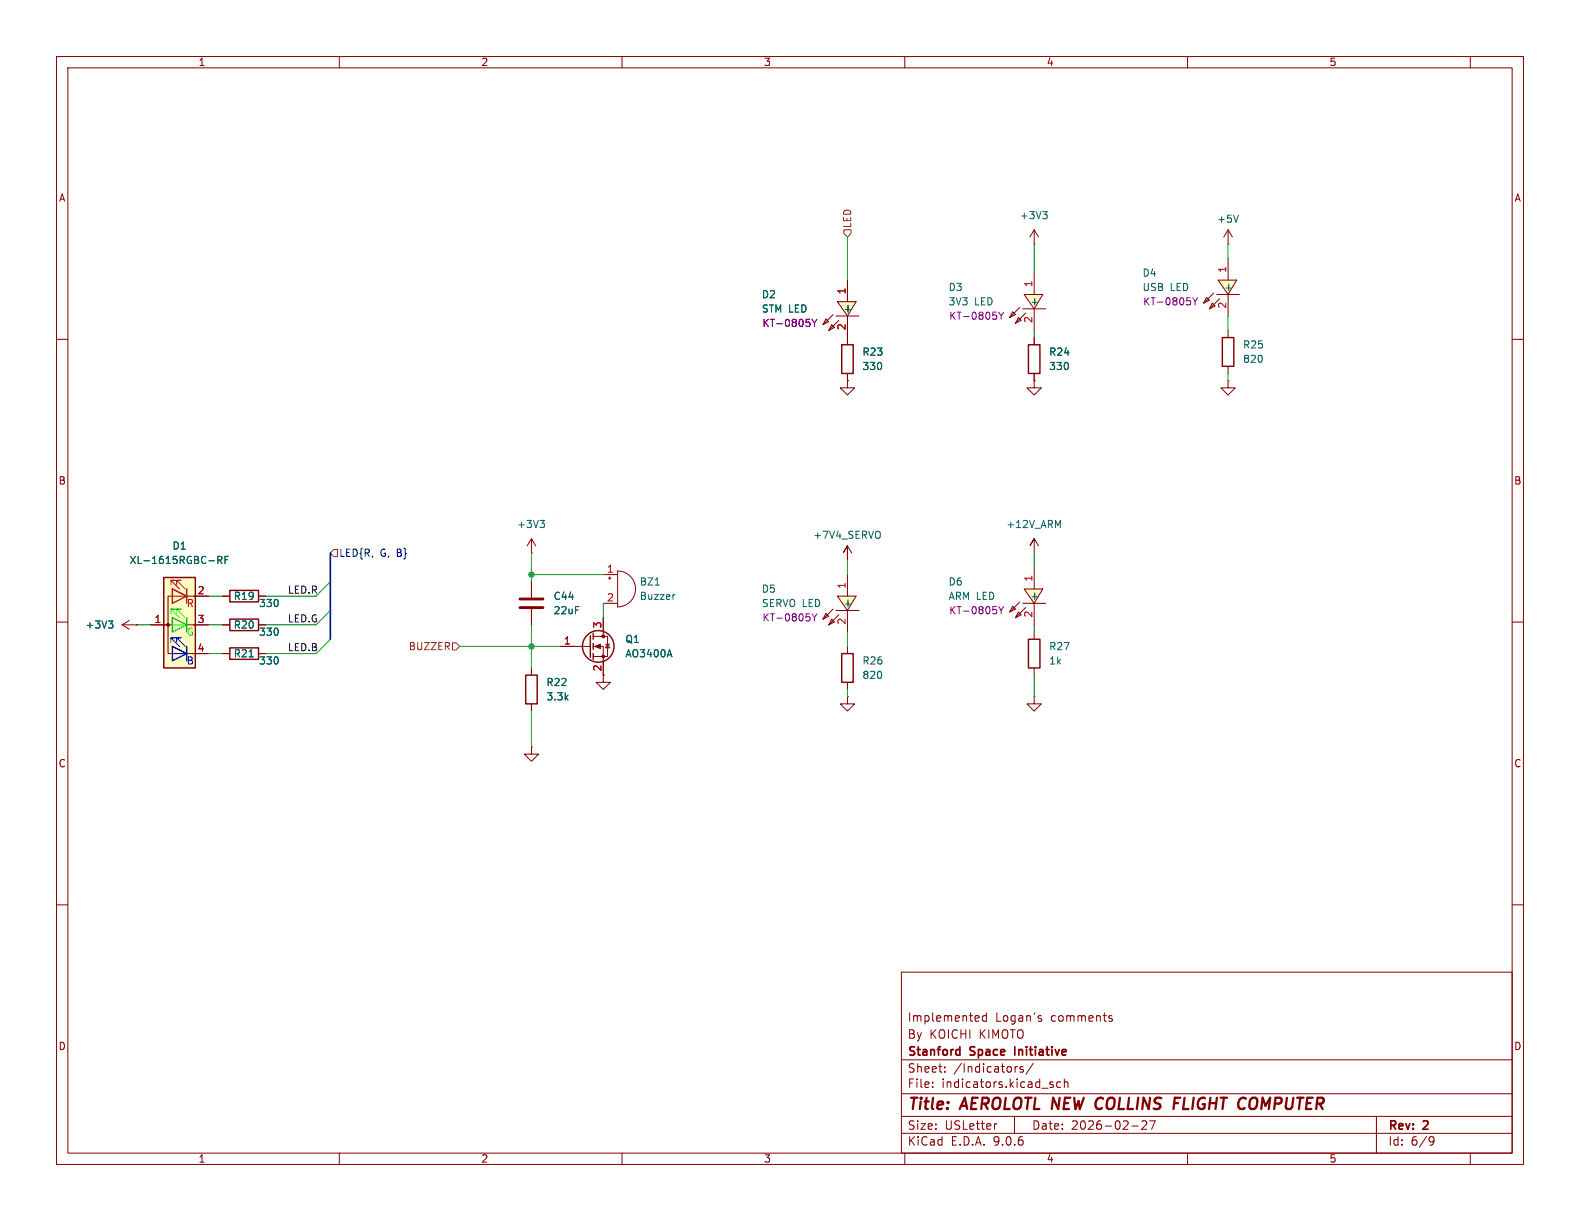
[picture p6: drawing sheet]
<svg xmlns="http://www.w3.org/2000/svg" width="279mm" height="216mm" viewBox="0 0 279 216" stroke-linecap="round" stroke-linejoin="round" font-family="sans-serif">
<g fill="none" stroke="#840000" stroke-width=".18">
<path d="M10 10h259.4v195.9h-259.4zM12 12h255.4v191.9h-255.4zM60 10v2M110 10v2M160 10v2M210 10v2M260 10v2M10 60h2M267.4 60h2M10 110h2M267.4 110h2M10 160h2"/>
<path d="M159.4 171.9h108v32h-108zM173.1 179.7v.2l-.7 .2M174.4 179.1v1.5M174.4 179.7l-.4-.1-.3 .3v.4l.2 .2h.5M183.8 179.6l.3 .1M196.1 179.7h.5M267.4 160h2M159.4 197.4h108M159.4 193.4h108M159.4 187.4h108M164.9 192.1v.2M164.9 191.4v.1"/>
<path d="M167.1 189.4v.2M167.1 188.7v.1M176.3 198.7l-.3 .1M179.4 197.4v3M179.9 188.6l-.3 .1M180.9 188.7l-.3-.1-.2 .2v.2l.5 .2v.3h-.5M182.7 188l-1.3 1.9M183.8 180.1l.3 .1 .1 .2-.2 .2h-.3M185.9 191.8l.3 .1 .1 .2-.2 .2h-.3M185.9 191.3l.3 .1M187.6 191.4l-.5-.1-.2 .3v.4l.1 .2h.6M188.2 191.4l.2-.1 .4 .1 .1 .9"/>
<path d="M188.2 190.8v1.5M196.1 180l.5 .2 .1 .2-.2 .2-.4-.1M200.1 199.1h1.2M201.9 198.3l.6-.1 .2 .1 .1 .3-.9 1.1h.9M203.3 198.2h1l-.7 1.5M243.4 197.4v6.5M60 203.9v2M110 203.9v2M159.4 200.4h108M160 203.9v2M210 203.9v2M253 201l.5 .1a.99 .99 0 0 1-.4 1.4h-.2"/>
<path d="M253.6 201.6l-.3 .3h-.3M260 203.9v2"/>
</g>
<path d="M169.3 185.6h.4M169.7 185.1v1.5M169.7 186.5l-.4 .1M179.5 185.1v1.5" fill="none" stroke="#840000" stroke-width=".3"/>
<g fill="#ffffc2">
<path d="M180.1 108.2l.5 .5-1 .5z"/>
<path d="M179.1 107.2l.5 .5-1 .5z"/>
<path d="M181.1 104.1h3.3l-1.5 2.6z"/>
</g>
<g fill="none" stroke="#840000" stroke-width=".18">
<path d="M217.2 43.2h.1M217.2 40.6l-.8 1.3M217.2 40.6l.7 1.3M217.2 40.6v2.6M183.6 96.5l-.7-1.2-.8 1.2 .8-1.2v2.5M39.4 115.6h1.2M45.7 115.6h1.3M94 118.1v1.3M179.1 107.2l.5 .5-1 .5zM180.1 108.2l.5 .5-1 .5zM180.3 106.4l-1.7 1.8M180.9 106.7h4"/>
<path d="M181.1 104.1h3.3l-1.5 2.6zM181.4 107.4l-1.8 1.8M182.9 100.3v3.8M182.9 106.7v3.8M94 132.1v1.3h1.2l-1.2 1.2-1.3-1.2h1.3M94 132.1h.1M94 124.5v1.2"/>
</g>
<path d="M219 38l-.4 1.3M187.1 92.9l.4-.9v1.3M44.1 116.1h.7M183 104.8v1" fill="none" stroke="#006464" stroke-width=".18"/>
<path d="M176.6 107.3l.4 .6M177 107.9v.6M177.5 107.3l-.5 .6" fill="none" stroke="#840084" stroke-width=".18"/>
<path d="M40.6 114.6h5.1v2h-5.1zM93 119.4h2v5.1h-2z" fill="none" stroke="#840000" stroke-width=".25"/>
<g fill="#ffffc2">
<path d="M214.4 53.6l.5 .5-1 .5z"/>
<path d="M213.4 52.6l.5 .5-1.1 .5z"/>
<path d="M215.4 49.5h3.3l-1.5 2.6z"/>
</g>
<path d="M213.4 52.6l.5 .5-1.1 .5zM214.4 53.6l.5 .5-1 .5zM214.6 51.8l-1.8 1.8M215.1 52.1h4.1M215.4 49.5h3.3l-1.5 2.6zM215.7 52.8l-1.8 1.8M217.2 45.7v3.8M217.2 52.1v3.8M149.9 96.5v2.6v-2.6l-.8 1.3 .8-1.3 .7 1.3" fill="none" stroke="#840000" stroke-width=".18"/>
<path d="M217.3 50.2v1M155.6 94.1v.9" fill="none" stroke="#006464" stroke-width=".18"/>
<path d="M210.9 52.6l.4 .7M211.3 53.3v.6M211.8 52.6l-.5 .7" fill="none" stroke="#840084" stroke-width=".18"/>
<g fill="#ffffc2">
<path d="M147.1 109.5l.5 .5-1 .5z"/>
<path d="M146 108.5l.6 .5-1.1 .5z"/>
<path d="M148.1 105.4h3.3l-1.5 2.6z"/>
</g>
<g fill="none" stroke="#840000" stroke-width=".18">
<path d="M182.9 59.7v1.3M182.9 67.3v1.3h1.2l-1.2 1.3-1.3-1.3h1.3M182.9 67.3h.1M182.9 66v1.3M146 108.5l.6 .5-1.1 .5zM147.1 109.5l.5 .5-1 .5zM147.3 107.7l-1.8 1.8M147.8 108h4.1M148.1 105.4h3.3l-1.5 2.6zM148.3 108.7l-1.7 1.8M149.9 101.6v3.8M149.9 108v3.8"/>
<path d="M149.9 114.3v1.3M149.9 123.2v1.3h1.2l-1.2 1.2-1.3-1.2h1.3M149.9 123.2h.1M149.9 120.7v1.2"/>
</g>
<path d="M150 106.1v.9" fill="none" stroke="#006464" stroke-width=".18"/>
<path d="M143.6 108.5l.4 .7M144 109.2v.6M144.4 108.5l-.4 .7" fill="none" stroke="#840084" stroke-width=".18"/>
<path d="M181.9 61h2v5h-2zM148.8 115.6h2.1v5.1h-2.1z" fill="none" stroke="#840000" stroke-width=".25"/>
<g fill="#ffffc2">
<path d="M180.1 56.1l.5 .5-1 .6z"/>
<path d="M179.1 55.1l.5 .5-1 .5z"/>
<path d="M181.1 52.1h3.3l-1.5 2.5z"/>
</g>
<g fill="none" stroke="#840000" stroke-width=".18">
<path d="M179.1 55.1l.5 .5-1 .5zM180.1 56.1l.5 .5-1 .6zM180.3 54.4l-1.7 1.7M180.9 54.6h4M181.1 52.1h3.3l-1.5 2.5zM181.4 55.4l-1.8 1.8M182.9 43.2h.1M182.9 40.6v2.6M182.9 48.3v3.8M182.9 54.6v3.8M182.9 40.6l-.8 1.3M182.9 40.6l.7 1.3"/>
<path d="M217.2 58.4v1.3M217.2 67.3v1.3h1.2l-1.2 1.3-1.3-1.3h1.3M217.2 67.3h.1M217.2 64.8v1.2M182.9 111.8v1.2M182.9 118.1v1.3M182.9 123.2v1.3h1.2l-1.2 1.2-1.3-1.2h1.3M182.9 123.2h.1"/>
</g>
<path d="M184.4 37.4h.8l-.4 .5M184.9 37.9l.3 .2v.3l-.3 .3M183 52.7v1" fill="none" stroke="#006464" stroke-width=".18"/>
<path d="M176.6 55.2l.4 .7M177 55.9v.6M177.5 55.2l-.5 .7" fill="none" stroke="#840084" stroke-width=".18"/>
<path d="M216.2 59.7h2v5.1h-2zM181.9 113h2v5.1h-2z" fill="none" stroke="#840000" stroke-width=".25"/>
<g fill="#ffffc2">
<path d="M147.1 57.4l.5 .5-1 .5z"/>
<path d="M146 56.4l.6 .5-1.1 .5z"/>
<path d="M148.1 53.3h3.3l-1.5 2.6z"/>
</g>
<path d="M146 56.4l.6 .5-1.1 .5zM147.1 57.4l.5 .5-1 .5zM147.3 55.6l-1.8 1.8M147.8 55.9h4.1M148.1 53.3h3.3l-1.5 2.6zM148.3 56.6l-1.7 1.8M149.9 49.5v3.8M149.9 55.9v5.1M149.9 67.3v1.3h1.2l-1.2 1.3-1.3-1.3h1.3M149.9 67.3h.1M149.9 66v1.3" fill="none" stroke="#840000" stroke-width=".18"/>
<path d="M150 54v1" fill="none" stroke="#006464" stroke-width=".18"/>
<path d="M143.6 56.5l.4 .6M144 57.1v.6M144.4 56.5l-.4 .6" fill="none" stroke="#840084" stroke-width=".18"/>
<path d="M148.8 61h2.1v5h-2.1z" fill="none" stroke="#840000" stroke-width=".25"/>
<path d="M29 102.1h5.5v16h-5.5z" fill="#ffffc2"/>
<g fill="none" stroke="#840000" stroke-width=".25">
<path d="M29 102.1h5.5v16h-5.5zM40.6 104.4h5.1v2h-5.1zM40.6 109.5h5.1v2h-5.1zM104.4 112.4v3.8M104.9 112v1M104.9 113.8v1M104.9 115.6v1"/>
<circle cx="105.8" cy="114.3" r="2.79"/>
</g>
<g fill="none" stroke="#840000" stroke-width=".18">
<path d="M149.9 49.5v3.8M149.9 55.9v5.1M182.9 59.7v1.3M149.9 67.3h.1M149.9 66v1.3M182.9 67.3h.1M182.9 66v1.3M94 97.8h.1M94 95.3l-.8 1.2M94 95.3l.7 1.2M94 95.3v2.5M21.6 110.5h2.5"/>
<path d="M21.6 110.5l1.3 .8M22.9 109.7l-1.3 .8M24.1 110.5h.1M26.7 110.5h3.8M30.5 105.4h-.8v10.2h.8M33 105.4h3.8M33 110.5h3.8M33 115.6h3.8M39.4 105.4h1.2M39.4 110.5h1.2M39.4 115.6h1.2M45.7 105.4h1.3"/>
<path d="M45.7 110.5h1.3M45.7 115.6h1.3M94 102.9v2.8M94 107.7v2.8M94 118.1v1.3M99.1 114.3h5.3M104.9 112.5h2.5v3.6h-2.5M104.9 114.3h1.8v6.4h1.2l-1.2 1.2-1.3-1.2h1.3M106.7 101.6h2.5M106.7 106.7h2.5M106.7 109.2v3.3M107.1 113.9h.7"/>
<path d="M107.4 113.9l.4 .7h-.7zM107.6 102.2h.5M107.8 102v.5M109.2 101a3.2 3.2 0 0 1 3.2 3.1 3.2 3.2 0 0 1-3.2 3.2zM94 124.5v1.2"/>
</g>
<g fill="#840000" stroke="#840000" stroke-width=".18">
<path d="M105.2 114.3l1-.4v.8z"/>
<circle cx="29.7" cy="110.5" r=".25"/>
<circle cx="106.7" cy="112.5" r=".25"/>
<circle cx="106.7" cy="116.1" r=".25"/>
</g>
<path d="M30.5 104.1l2.5 1.3-2.5 1.3zM33 104.1v2.6" fill="none" stroke="#fd0000" stroke-width=".25"/>
<path d="M30.2 103.4v-.8h.8h-.8l1.5 1.5M30.5 105.4h2.5M31.2 103.4v-.8h.8h-.8l1.6 1.5" fill="none" stroke="#fd0000" stroke-width=".18"/>
<path d="M30.5 109.2l2.5 1.3-2.5 1.3zM33 109.2v2.6" fill="none" stroke="#0f0" stroke-width=".25"/>
<path d="M30.5 114.3l2.5 1.3-2.5 1.2zM33 114.3v2.5" fill="none" stroke="#00f" stroke-width=".25"/>
<path d="M30.2 113.5v-.7h.8h-.8l1.5 1.5M30.5 115.6h2.5M31.2 113.5v-.7h.8h-.8l1.6 1.5" fill="none" stroke="#00f" stroke-width=".18"/>
<path d="M30.2 108.5v-.8h.8h-.8l1.5 1.5M30.5 110.5h2.5M31.2 108.5v-.8h.8h-.8l1.6 1.5" fill="none" stroke="#0f0" stroke-width=".18"/>
<g fill="none" stroke="#006464" stroke-width=".18">
<path d="M150 54v1M38.5 99h.6l.1-.2v-.3l-.7-.1v1.2M38.8 99l.4 .6M39.8 99h.4M40.4 98.4h-.6v1.2M95.5 92h.8l-.4 .5M96 92.5l.3 .2v.3l-.3 .3M19.2 109.8h.8l-.5 .5M19.7 110.3l.3 .2v.3l-.3 .3M44.1 116.1h.7M115.9 103.4h.7M118.4 114.9l.4 1.2"/>
<path d="M119.4 105.1l-.3 .1"/>
</g>
<path d="M91.9 105.9h4.1M91.9 107.4h4.1" fill="none" stroke="#840000" stroke-width=".51"/>
<path d="M149.2 40.6h1.3v.7l-.6 .6-.7-.6zM59.1 97.2h.6v1.2h-.6l-.7-.6zM80 113.7h.6l.7 .6-.7 .6h-.6z" fill="none" stroke="#725600" stroke-width=".18"/>
<path d="M58.4 97.8v15.2" fill="none" stroke="#000084" stroke-width=".3"/>
<g fill="none" stroke="#009600" stroke-width=".18">
<path d="M149.9 41.9v7.6M182.9 43.2v5.1M182.9 58.4v1.3M217.2 43.2v2.5M217.2 55.9v2.5M217.2 66v1.3M94 97.8v5.1M149.9 99.1v2.5M182.9 97.8v2.5M24.1 110.5h2.6M36.8 110.5h2.6M36.8 115.6h2.6"/>
<path d="M36.8 105.4h2.6M58.4 108l-2.5 2.5h-8.9M58.4 113l-2.5 2.6h-8.9M58.4 102.9l-2.5 2.5h-8.9M81.3 114.3h17.8M94 101.6h12.7M94 110.5v7.6M106.7 106.7v2.5M149.9 111.8v2.5M182.9 110.5v1.3M182.9 119.4v3.8M94 125.7v6.4"/>
<path d="M149.9 121.9v1.3"/>
</g>
<path d="M143.6 56.5l.4 .6M144 57.1v.6M144.4 56.5l-.4 .6" fill="none" stroke="#840084" stroke-width=".18"/>
<g fill="#009600" stroke="#009600" stroke-width=".18">
<circle cx="94" cy="114.3" r=".46"/>
<circle cx="94" cy="101.6" r=".46"/>
</g>
<g font-size="2.8" fill="#840000">
<text x="160.4" y="196.8">Title:</text>
<text x="170.1" y="196.8">AEROLOTL NEW COLLINS</text>
<text x="210" y="196.8">FLIGHT COMPUTER</text>
</g>
<g font-size="2.1" fill="#840000">
<text x="160.4" y="183.9">By</text>
<text x="160.4" y="180.9">Implemented</text>
<text x="164.3" y="183.9">KOICHI</text>
<text x="173.2" y="183.9">KIMOTO</text>
<text x="176" y="180.9">Logan's</text>
<text x="185.9" y="180.9">comments</text>
<text x="160.4" y="189.9">Sheet:</text>
<text x="160.4" y="187.1">Stanford</text>
<text x="168.6" y="189.9">/Indicators/</text>
<text x="171.6" y="187.1">Space</text>
<text x="180.1" y="187.1">Initiative</text>
<text x="160.4" y="192.6">File:</text>
<text x="166.5" y="192.6">indicators.kicad_sch</text>
<text x="160.4" y="202.8">KiCad</text>
<text x="160.4" y="200">Size:</text>
<text x="167.1" y="200">USLetter</text>
<text x="168.1" y="202.8">E.D.A.</text>
<text x="175.7" y="202.8">9.0.6</text>
<text x="182.4" y="200">Date:</text>
<text x="189.4" y="200">2026-02-27</text>
<text x="245.4" y="200.2">Rev:</text>
<text x="245.4" y="202.8">Id:</text>
<text x="249.5" y="202.8">6/9</text>
<text x="251.8" y="200.2">2</text>
</g>
<g font-size="1.8" fill="#840000">
<text x="35" y="11.9">1</text>
<text x="85" y="11.9">2</text>
<text x="135" y="11.9">3</text>
<text x="185" y="11.9">4</text>
<text x="235" y="11.9">5</text>
<text x="10.3" y="35.9">A</text>
<text x="267.7" y="35.9">A</text>
<text x="10.3" y="85.9">B</text>
<text x="267.7" y="85.9">B</text>
<text x="106.4" y="118.8" transform="rotate(-90 106.4 118.8)">2</text>
<text x="10.3" y="135.9">C</text>
<text x="267.7" y="135.9">C</text>
<text x="10.3" y="185.9">D</text>
<text x="267.7" y="185.9">D</text>
<text x="35" y="205.8">1</text>
<text x="85" y="205.8">2</text>
<text x="135" y="205.8">3</text>
<text x="185" y="205.8">4</text>
<text x="235" y="205.8">5</text>
</g>
<g font-size="1.8" fill="#725600">
<text x="150.7" y="40.4" transform="rotate(-90 150.7 40.4)">LED</text>
<text x="72.2" y="115.2">BUZZER</text>
</g>
<g font-size="1.8" fill="#006464">
<text x="180.2" y="39">+3V3</text>
<text x="215.1" y="39.6">+5V</text>
<text x="134.6" y="52.9">D2</text>
<text x="167.6" y="51.7">D3</text>
<text x="201.9" y="49.1">D4</text>
<text x="201.9" y="51.7">USB</text>
<text x="206.9" y="51.7">LED</text>
<text x="218" y="51.8" transform="rotate(-90 218 51.8)">+-</text>
<text x="134.6" y="55.5">STM LED</text>
<text x="150.7" y="55.6" transform="rotate(-90 150.7 55.6)">+--</text>
<text x="167.6" y="54.2">3V3</text>
<text x="172.3" y="54.2">LED</text>
<text x="183.7" y="54.4" transform="rotate(-90 183.7 54.4)">+-</text>
<text x="152.4" y="65.6">330</text>
<text x="152.4" y="63.1">R23</text>
<text x="185.4" y="65.6">330</text>
<text x="185.4" y="63.1">R24</text>
<text x="219.7" y="64.4">820</text>
<text x="219.7" y="61.8">R25</text>
<text x="91.3" y="93.6">+3V3</text>
<text x="143.7" y="95.5">+7V4_SERVO</text>
<text x="177.8" y="93.6">+12V_ARM</text>
<text x="22.8" y="99.9">XL-1615RGBC-RF</text>
<text x="30.4" y="97.4">D1</text>
<text x="41.2" y="106.3">R19</text>
<text x="45.7" y="107.5">330</text>
<text x="97.8" y="106.3">C44</text>
<text x="113" y="103.7">BZ1</text>
<text x="113" y="106.3">Buzzer</text>
<text x="134.6" y="105">D5</text>
<text x="134.6" y="107.5">SERVO LED</text>
<text x="150.7" y="107.7" transform="rotate(-90 150.7 107.7)">+-</text>
<text x="167.6" y="103.7">D6</text>
<text x="167.6" y="106.3">ARM LED</text>
<text x="183.7" y="106.4" transform="rotate(-90 183.7 106.4)">+-</text>
<text x="15" y="111.4">+3V3</text>
<text x="41.2" y="111.4">R20</text>
<text x="45.7" y="112.6">330</text>
<text x="97.8" y="108.8">22uF</text>
<text x="110.5" y="113.9">Q1</text>
<text x="41.2" y="116.4">R21</text>
<text x="45.7" y="117.7">330</text>
<text x="110.5" y="116.4">AO3400A</text>
<text x="152.4" y="117.7">R26</text>
<text x="185.4" y="115.2">R27</text>
<text x="185.4" y="117.7">1k</text>
<text x="96.5" y="124.1">3.3k</text>
<text x="96.5" y="121.5">R22</text>
<text x="152.4" y="120.2">820</text>
</g>
<g font-size="1.8" fill="#a90000">
<text x="149.6" y="52.1" transform="rotate(-90 149.6 52.1)">1</text>
<text x="182.6" y="50.9" transform="rotate(-90 182.6 50.9)">1</text>
<text x="216.9" y="48.3" transform="rotate(-90 216.9 48.3)">1</text>
<text x="149.6" y="58.5" transform="rotate(-90 149.6 58.5)">2</text>
<text x="182.6" y="57.2" transform="rotate(-90 182.6 57.2)">2</text>
<text x="216.9" y="54.7" transform="rotate(-90 216.9 54.7)">2</text>
<text x="107.2" y="101.3">1</text>
<text x="34.9" y="105.2">2</text>
<text x="107.2" y="106.4">2</text>
<text x="149.6" y="104.2" transform="rotate(-90 149.6 104.2)">1</text>
<text x="182.6" y="102.9" transform="rotate(-90 182.6 102.9)">1</text>
<text x="27.2" y="110.2">1</text>
<text x="34.9" y="110.2">3</text>
<text x="106.4" y="111.2" transform="rotate(-90 106.4 111.2)">3</text>
<text x="149.6" y="110.6" transform="rotate(-90 149.6 110.6)">2</text>
<text x="182.6" y="109.3" transform="rotate(-90 182.6 109.3)">2</text>
<text x="34.9" y="115.3">4</text>
<text x="99.6" y="114">1</text>
</g>
<g font-size="1.8" fill="#840084">
<text x="134.7" y="58">KT-0805Y</text>
<text x="167.8" y="56.7">KT-0805Y</text>
<text x="202" y="54.2">KT-0805Y</text>
<text x="134.7" y="110.1">KT-0805Y</text>
<text x="167.8" y="108.8">KT-0805Y</text>
</g>
<g font-size="1.8" fill="#000084">
<text x="59.9" y="98.7">LED{R,</text>
<text x="67.2" y="98.7">G, B}</text>
</g>
<text font-size="1.8" fill="#fd0000" x="32.9" y="107.5">R</text>
<g font-size="1.8" fill="#0f0f0f">
<text x="50.8" y="105.1">LED.R</text>
<text x="50.8" y="110.1">LED.G</text>
<text x="50.8" y="115.2">LED.B</text>
</g>
<text font-size="1.8" fill="#0f0" x="32.9" y="112.6">G</text>
<text font-size="1.8" fill="#00f" x="32.9" y="117.7">B</text>
</svg>
